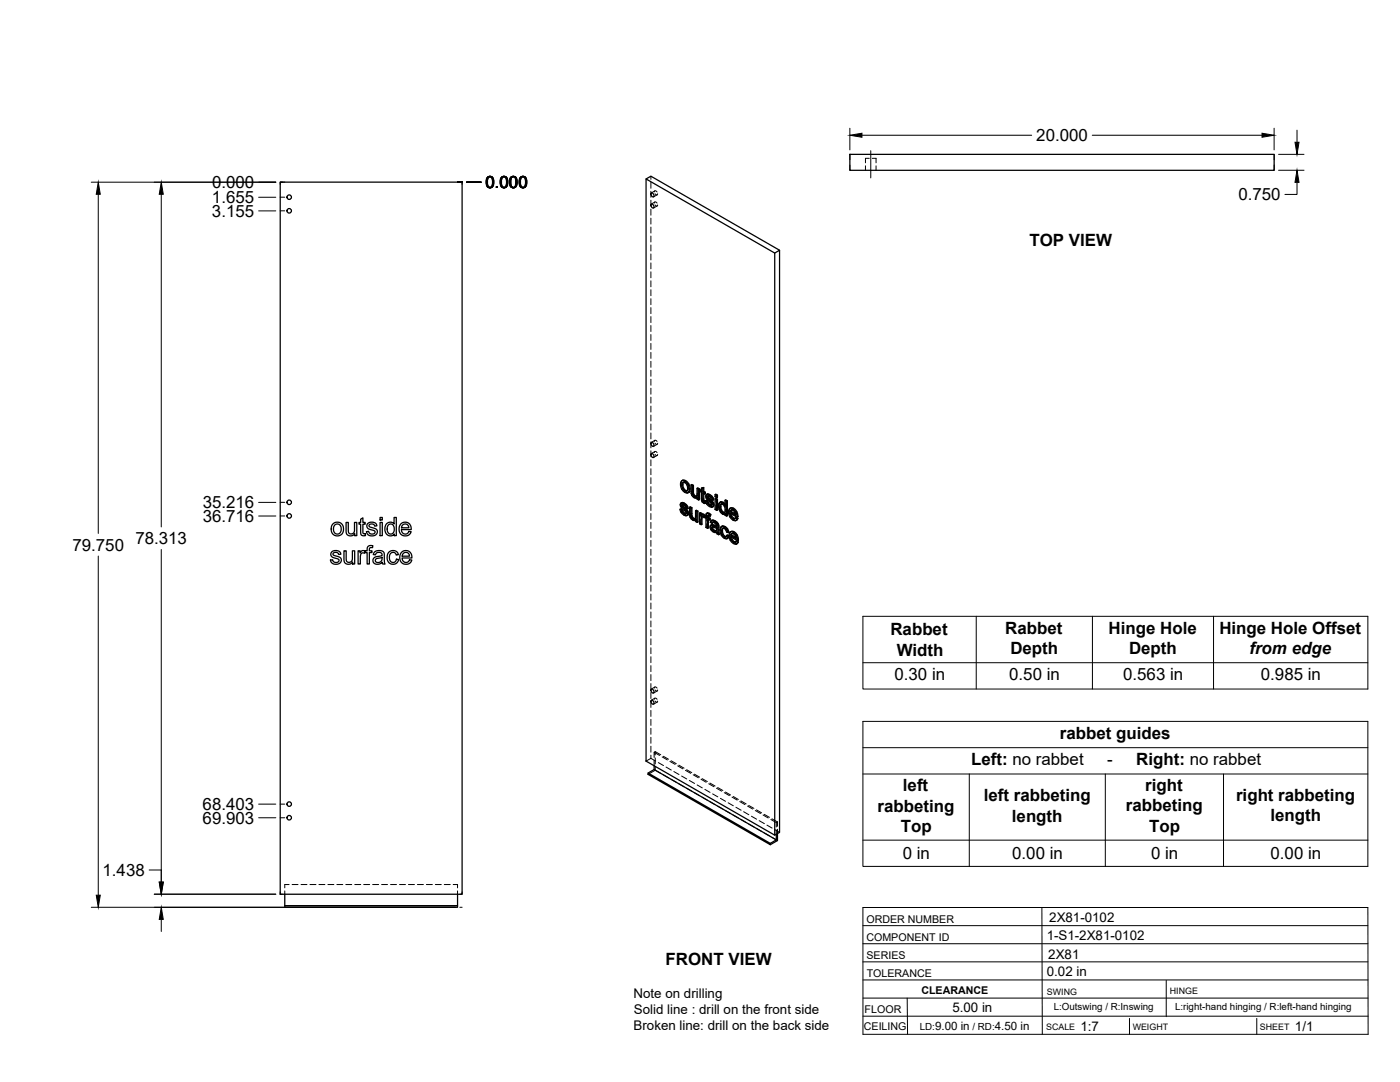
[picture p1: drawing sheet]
<svg xmlns="http://www.w3.org/2000/svg" width="559mm" height="432mm" viewBox="0 0 559 432" stroke-linecap="round" stroke-linejoin="round" font-family="sans-serif">
<!-- layer: Visible -->
<g fill="none" stroke="#000" stroke-width=".51">
<path d="M111.8 72.7h72.6v284.2h-72.6zM257.9 71.4l51.3 29.6v232.3l-51.3-29.6zM257.9 71.4l1.9-1.1 51.3 29.6M260 77a.93 .93 0 0 1 .9 .6 .93 .93 0 0 1-.2 1l-.9-.9zM339.2 61.6h169.4v6.4h-169.4zM260 81.4a.93 .93 0 0 1 .9 .6 .93 .93 0 0 1-.2 1l-.9-.8zM309.2 101l1.9-1.1v232.3l-1.9 1.1M260 176.6a.93 .93 0 0 1 .9 .5 .93 .93 0 0 1-.2 1.1l-.9-.9zM260 181a.93 .93 0 0 1 .9 .6 .93 .93 0 0 1-.2 1l-.9-.9zM272.2 191.8l.7-.2 .8 .2zM272.2 191.8l-.5 .6-.1 .9 .5 1.9 1.5 1.4 .8 .1 .5-.3M272.3 193.6l.3 1.4"/>
<path d="M272.6 195l.3-.1 .8 .8-.3 .2zM272.8 192.5l-.2 .9M272.9 194.9l-.3-1.5-.3 .1 .2-.8 .5-.2 .9 .6 .5 1.4-.2 1.3-.8 .1M273.4 192l1 1a1.88 1.88 0 0 1 1 2M273.7 195.7l.5 .2M273.7 191.8l1.2 1.3M274.6 193.3l.5 1.9 .3-.2-.2 1.2M275.1 195.2l-.2 1.2 .3-.2-.6 .5M275.8 193.5l.7 .4 .3-.2v3.2M276.5 193.9v3.1l.3-.1 .3 .6M276.5 197.1l.3 .6 .3-.2 .4 .4M276.8 197.7l.4 .4h.9l-.4 .1"/>
<path d="M276.8 193.7l-.7-.4-.3 .2v2.9l.3 1.1 .8 1a.97 .97 0 0 0 1.4 .1v.6l.5 .4M277.2 198.1l.5 .1M278.2 194.9l.6 .4 .4-.2v4.3l-.4 .2v-4.3M278.3 198.6l-.3 .2M279.2 195.1l-.7-.4-.3 .2v2.6l-.5 .7M280 195.5l-.5 .1v.6l.5 .3v3.2l.6 .9 .7 .4 .3-.2-.1-.7h-.6M280 194.8l.9-.2v1.5M280.6 194.8v1.5l.3-.2 .6 .3M280.6 196.3l.6 .3 .3-.2v.6l-.3 .2v-.6M280.6 199.7l.7 .2M280.7 200l.8 .1M280.9 194.6l-.9 .2v1.1l-.5-.3"/>
<path d="M280.9 197v2.6M281.2 197.2l-.6-.4v2.8l.4 .2M281.6 199.8l.6 .3M282.1 197.3l.7-.1 .6 .2M282.3 198.3l.6 .4M282.4 198.6l.2 .3a1.23 1.23 0 0 1 1.4 .8l.4 .4M282.4 197.1l-.4 .3M282.5 197.4h.9l.7 .6M282.5 199.9l-.9-.1 .7 1.6 1.3 .9 .9-.1M282.6 198.9l1.5 1.4 .3-.2 .4 .6M282.6 198v.1M282.7 198.4l-.4-.3 1 .3 .6 1 .6 .2"/>
<path d="M282.8 197.2l-.9 .3-.2 .9 .5 .9 1.7 1.7-.1 .7M283 197.6l.8 .6 .3-.2 .5 .6M283.8 198.2l.5 .6 .3-.2 .2 .9-.3 .1-.2-.8M285.4 199l.3-.1 .7 .3-.4 .2zM285.4 197.4l.3-.2 .7 .4-.4 .2zM285.4 199v4.3l.6 .4M285.4 197.4v.8l.6 .4M286.4 199.2v4.3l-.4 .2v-4.3M286.4 197.6v.8l-.4 .2v-.8M289.4 199.7l.6 .3 .3-.1v5.9l-.3 .2v-6M290.3 199.9l-.6-.4-.3 .2v2.1l-.5-.7M133 209l1.4-.6 1.8 .5 .8 1.3-.1 2.1-1 1.3-1.9 .2-1.1-.6-.7-1.8a2.86 2.86 0 0 1 .8-2.4z"/>
<path d="M133.5 209.6l1.3-.5 1.2 .9 .1 1.8-.8 1.2h-1.3l-.6-.6-.3-1.7zM137.3 219.8h.9v3.8a1.32 1.32 0 0 0 1.7 .7 1.32 1.32 0 0 0 .8-1.7v-2.8h.9v5.3h-.8v-.8a1.87 1.87 0 0 1-2.3 .9 1.87 1.87 0 0 1-1.2-2.1zM138.1 208.5h.9l.1 3.8a1.31 1.31 0 0 0 1.7 .7 1.31 1.31 0 0 0 .7-1.7v-2.8h.9v5.3h-.8v-.8a1.87 1.87 0 0 1-2.2 .8 1.87 1.87 0 0 1-1.3-2zM142.9 219.8h.8v.8a1.27 1.27 0 0 1 2.1-.6l.7-.2 .1-.9a1.5 1.5 0 0 1 2.2-1.1l-.1 .8a.82 .82 0 0 0-.9-.1 .82 .82 0 0 0-.4 .8v.5h1.1v.7h-1.1v4.6h-.9v-4.6h-.7v-.4l-.3 .7-.9-.2-.5 .5-.3 4h-.9zM144 207.2l.8-.5v1.8h1v.7h-1v3.3l.3 .4 .7 .1 .1 .7h-1.3l-.5-.4-.1-4.1h-.7v-.7h.7zM146.7 209l1.4-.6a1.81 1.81 0 0 1 2.3 1.4l-.8 .2a1.19 1.19 0 0 0-1.2-.9 1.19 1.19 0 0 0-1.1 .8l.5 .5 2 .6a1.64 1.64 0 0 1 .6 2.1 1.64 1.64 0 0 1-2.1 .8l-1.4-.5-.6-1.2 .9-.2 .2 .7 .6 .4 1.4-.2a.83 .83 0 0 0 .2-1.1 .83 .83 0 0 0-1.1-.3l-1-.3a1.38 1.38 0 0 1-.8-2.2zM151.7 208.5h.9v5.3h-.9zM151.7 206.5h.9v1h-.9zM154.2 209.1l1.2-.7a1.81 1.81 0 0 1 1.9 .7v-2.6h.9v7.3h-.8v-.7a2.16 2.16 0 0 1-2.7 .5 2.16 2.16 0 0 1-1.1-2.5zM154.9 209.6l.5-.4 .8-.1 1 .9 .1 1.8-.8 1.2h-1l-.8-.8-.1-1.6zM160 209.1l1-.6h1.5l1 .6 .6 1.2v1h-3.9l.3 1.1 .7 .6a1.44 1.44 0 0 0 2-.9l.9 .1-.7 1.1-.8 .5h-1.6l-1-.6-.5-.8-.2-1.2 .1-1.1zM160.7 209.5l.6-.3h1.1l.5 .5 .3 .9h-2.9z"/>
<path d="M271.4 203.2l.6 .3M271.9 200.7l.7-.1 .6 .2M272 203.5l.4-.2 .2 .9-.3 .1zM272.1 201.7l.7 .4M272.2 202l.2 .3 .4-.2 1.5 1.4M272.2 200.6l-.4 .2M272.3 204.3l.7 .6h.8M272.3 200.8h.9l.8 .6M272.4 203.3l-1-.1 .5 1.4 1.5 1.1 .9-.1M272.4 202.3l1.5 1.4 .4-.2 .4 .7M272.5 201.4l-.1 .1M272.5 201.8l-.3-.3 1 .3 .5 1 .7 .3"/>
<path d="M272.6 204.2l.7 .6M272.6 200.6l-.9 .3-.2 .8 .4 .9 1.9 1.8-.2 .7M272.9 201l.7 .6 .4-.2 .5 .7M273 204.9l.6 .2M273.6 201.6l.5 .6 .4-.1 .2 .8-.3 .2-.3-.9M273.7 205.1h-.1M273.9 203.7l.4 .6 .4-.1 .1 .7M274.3 204.3l.2 .7 .3-.1-.2 .5M274.5 205l-.2 .6 .3-.2-.4 .4M275.2 202.4l.7 .4 .3-.2v3.2M275.9 202.8v3.1l.3-.1 .3 .6M275.9 206l.3 .6 .3-.2 .4 .4"/>
<path d="M276.2 206.6l.4 .4h.9M276.2 202.6l-.7-.4-.3 .2v3l.3 1.2 .8 .8a.97 .97 0 0 0 1.4 .1M276.6 207l.6 .2M277.5 207l-.3 .2M277.6 203.8l.6 .4 .4-.2v4.3l-.4 .2v-4.3M277.7 207.5v.7l.5 .3M277.7 207.5l-.2 .2M278.6 204l-.7-.4-.3 .2v2.7l-.4 .7M279.2 204.7l.6 .4 .3-.2v.5l.4-.2M279.8 205.1v.6l.7-.5 .4 .1M280 206.4l.2 2.8-.3 .2v-2.2M280.1 204.9l-.6-.3-.3 .1v4.3l.7 .4"/>
<path d="M280.2 205.3h.7l.6 .4M280.3 206.1v.1M280.6 205.4l.6 .5M281 206.6l-.8-.5-.2 .3 .3-.2-.1 .8M281.2 200.3l.1 .7M281.2 206.4l.6 .4v3.7l.6 .4M281.2 206.4v-.3l-.2 .5M281.2 206.5l-.2 .1M282.2 204.9h.9l.6 .4M282.2 200.1l.3-.2 .3 .8-.3 .2zM282.4 206.6l.7 .4 .3-.2v.6l-.3 .1v-.5M282.5 204.7l-.5 .2"/>
<path d="M282.5 200.9l.6 .6h.9M282.7 207.3v3.4l-.3 .2v-3.8l.7 .4M282.7 205.7v.7M282.8 205.1l.6 .4 .3-.2-.4 .8 .1-.6M282.8 200.7l.7 .7M283.1 204.9l-.6-.2-.5 .2-.2 1.3-.6-.3 .6-.1M283.2 201.5l.6 .2M283.3 206.1a.45 .45 0 0 0-.5-.5 .45 .45 0 0 0-.4 .6v.4l.3-.2 .7 .4M283.8 209.6l.8-.2 1.4 .5M283.9 201.7h-.1M284.1 210.7l.2 .6 .3-.2 .5 .5M284.1 200.3l.4 .6 .3-.2 .2 .8"/>
<path d="M284.2 210.4l-.1 .3 .3-.2 .2 .6M284.2 209.4l-.5 .2M284.3 211.3l.5 .5h1h-1M284.3 210.3l-.1 .1M284.4 207.7l.8 .4 .3-.2 .8 .6M284.4 210.3l.6 .2a.79 .79 0 0 1 .9 .2 .79 .79 0 0 1 0 1l-.4 .3M284.4 210.3l-.2 .1M284.4 210.3v.2M284.5 200.9l.2 .7 .3-.1-.2 .5M284.5 208.4l-.4 .5 .2-.4 .5-.1 1.1 1a.48 .48 0 0 1 0 .8 .48 .48 0 0 1-.7-.3l-.9-.3M284.6 209.4l-1 .3-.2 1 .6 1 1.2 .8a.64 .64 0 0 1 1 .5l.6 .4M284.7 201.6l-.2 .6 .3-.2-.5 .4"/>
<path d="M284.7 207.6l-.8 .2M285.2 208.1l.8 .5 .3-.1 .4 .5M285.5 207.9l-.8-.3-.9 .3-.3 .5 .6 .5M286 208.6l.4 .6 .3-.2 .2 .7M286.4 209.2l.2 .6 .3-.1 .1 2.9M286.6 209.8l.1 3 .3-.2 .1 .6-.3 .2-.1-.6M287.4 202.4l.3 1.4M287.5 200.4h1.2l.6 .6M287.7 201.3h.7l.7 .8 .3 1.3-.3 1.2M287.7 201.3l-.3 1.1 .3-.2 .4 1.4M287.7 203.8l.4-.2 .7 .8-.4 .2zM287.8 201.2l-.1 .1"/>
<path d="M287.8 200.3l-.5 .2M288 201.1l-.3 1.1M288.1 212l.3 1.4 .3-.2 .7 .8M288.2 210.1l.9 .2 .3-.2 1 1M288.4 213.4l.7 .8h.8M288.4 200.6l.5 .5h.5M288.4 204.6h.7M288.5 209.9l-.6 .3M288.6 210.8l-.2 1M288.7 200.4l-.8-.2-.8 .4-.3 2.1 1 2 1 .6 .6-.2v.5l.6 .4M288.8 204.4l.4 .1M289.1 210.3l.8 .6a1.42 1.42 0 0 1 1 1.5l-.3 .1-.5-1.3"/>
<path d="M289.4 205.1l-.2 .2M289.4 210.1l-.9-.2-.8 .4-.3 1.9 .5 1.3 .6 .9 .9 .5 .7 .1M290 213.7l.7 .4M290.6 212.5l-.6-.2-.7-1.3-.9-.2-.3 1.2 .3-.2 .3 1.4M290.7 214.1l.3-.1-.3 .6-.6 .4zM291 214l-.7-.5-.6 .8-.6-.1M291.3 202.9h.9a1.89 1.89 0 0 1 1.9 1.2M291.5 204.3l2 1.2-.3-1.1-.9-.9-.6 .1-.2 .7 .3-.2 1.7 1M291.5 212.3l.8-.1a2.05 2.05 0 0 1 2 1.3M291.7 213.6l2.1 1.2-.5-1.3-.9-.6-.6 .2-.1 .5 .3-.2 1.7 1M291.8 206.1l.8 .8h.8M291.8 205l.3 .9"/>
<path d="M292 203.5l-.2 .6M292 215.5l.8 .8h.8M292 214.4l.3 .9M292.2 212.9l-.2 .5M292.5 203l1 1a1.83 1.83 0 0 1 1 1.8v.3M292.6 206.9l.6 .2M292.7 212.4l1 1a1.83 1.83 0 0 1 1 1.8v.2M292.8 216.3l.5 .2M292.8 202.8l-.8-.2-1 .7-.2 1.3 .3 1.2 .8 1.3 1.2 .7h.6l.8-.9M293 212.2l-.8-.2-1 .5-.2 1.2 .2 1.4 .7 1.1 1.3 .9h.8l.7-.8M293.3 207l-.1 .1M293.5 216.4l-.2 .1"/>
<path d="M293.5 206.6l.7 .5M293.7 204.3l.5 1.9 .3-.1-.3 .1M293.7 216l.7 .5M293.9 213.7l.5 1.9 .3-.2-.3 .2M294.2 206.4l-2.8-1.6 .4 1.3 .3-.2 .8 .9M294.4 215.8l-2.8-1.6 .4 1.3 .3-.2 .8 .8M294.5 206.9l-.7 .8M294.5 206.9l-.6-.5-.7 .7M294.7 216.3l-.7 .8M294.7 216.3l-.7-.5-.7 .7M132.5 220.2l1.3-.5a1.81 1.81 0 0 1 2.3 1.5l-.9 .1a1.19 1.19 0 0 0-1.1-.9 1.19 1.19 0 0 0-1.2 .8l3.1 1.5a1.91 1.91 0 0 1-.5 2.2 1.91 1.91 0 0 1-2.3 .2l-1-.7-.3-.9 .9-.1 .2 .6 .6 .4 1.4-.2a.75 .75 0 0 0 .3-.9 .75 .75 0 0 0-.9-.4l-1.3-.4a1.36 1.36 0 0 1-1-.9 1.36 1.36 0 0 1 .4-1.4zM149.4 220.4l1.7-.7 1.3 .1 .7 .5 .6 4.8h-.9l-.2-.7-1.2 .7h-1.3l-.8-.3-.4-.7a1.76 1.76 0 0 1 2-2l.6-.1a.78 .78 0 0 0 1-.8 .78 .78 0 0 0-1-.7h-.5a1.1 1.1 0 0 0-1.1 .9l-.9-.1z"/>
<path d="M150 223.2l2.5-.8a1.61 1.61 0 0 1-.7 1.8 1.61 1.61 0 0 1-1.9-.1zM155.2 220.4l1.1-.6 1.5 .1 .9 .6 .3 .9-.9 .1a1.43 1.43 0 0 0-1.8-.9 1.43 1.43 0 0 0-.9 1.8l.2 1.1 .7 .8h1.2l.7-1.1 .9 .1-.5 1.1a2.48 2.48 0 0 1-3.2 .3 2.48 2.48 0 0 1-.8-3.2zM160.3 220.4l1-.6h1.4l1 .6 .6 1 .1 1.3h-3.9l.3 1 .7 .7a1.43 1.43 0 0 0 1.9-1l1 .1-.5 1-.9 .5-1.8 .1-1-.6-.5-.8-.1-1.2 .1-1.2zM161 220.9l.6-.4 1 .1 .7 .6 .2 .8h-3zM260 275a.93 .93 0 0 1 .9 .6 .93 .93 0 0 1-.2 1l-.9-.9zM260 279.5a.93 .93 0 0 1 .9 .5 .93 .93 0 0 1-.2 1.1l-.9-.9zM261.1 305.6v1.5l-2.4 1.4v.5l48.7 28.1v-.5l-48.7-28.1M261.1 307.1l48.8 28.1-2.5 1.4M309.9 332.9v2.3M310.3 332.7v2.7l-2.9 1.7M113.7 356.9v5.2h68.9v-.7h-68.9M182.6 356.9v4.5"/>
<circle cx="115.4" cy="78.7" r=".9"/>
<circle cx="115.4" cy="84.1" r=".9"/>
<circle cx="115.4" cy="205.9" r=".9"/>
<circle cx="115.4" cy="200.5" r=".9"/>
<circle cx="115.4" cy="320.9" r=".9"/>
<circle cx="115.4" cy="326.3" r=".9"/>
</g>
<!-- layer: Hidden -->
<g fill="none" stroke="#000" stroke-width=".4">
<path d="M259.8 70.3v1.3M259.8 72.8v2.3M259.8 76.3v2.4M259.8 79.9v2.4M261.2 76.6l.4-.5 .7 .5M261.4 76.2l-1.5 .8M261.5 77.3l.6 .5 .4-.5M262.3 77.7l-1.4 .9M345.4 66.2v1.8M347 63.2h-1.6v1.8M348.1 63.2h1.6v1.8M349.7 66.2v1.8"/>
<path d="M259.8 83.5v2.4M259.8 87.1v2.3M259.8 90.6v2.4M259.8 94.2v2.4M259.8 97.8v2.4M261.2 81l.4-.4 .7 .5M261.4 80.6l-1.5 .8M261.5 81.7l.6 .5 .4-.4M262.3 82.2l-1.4 .8M259.8 101.3v2.4M259.8 104.9v2.4M259.8 108.5v2.4"/>
<path d="M259.8 112.1v2.3M259.8 115.6v2.4M259.8 119.2v2.4M259.8 122.8v2.4M259.8 126.3v2.4M259.8 129.9v2.4M259.8 133.5v2.4M259.8 137.1v2.3M259.8 140.6v2.4M259.8 144.2v2.4M259.8 147.8v2.4M259.8 151.3v2.4"/>
<path d="M259.8 154.9v2.4M259.8 158.5v2.4M259.8 162.1v2.3M259.8 165.6v2.4M259.8 169.2v2.4M259.8 172.8v2.4M259.8 176.4v2.3M259.8 179.9v2.4M261.2 176.1l.4-.4 .7 .5M261.4 175.7l-1.5 .9M261.5 176.8l.7 .6 .3-.5M262.3 177.3l-1.4 .8"/>
<path d="M259.8 183.5v2.4M259.8 187.1v2.3M259.8 190.6v2.4M259.8 194.2v2.4M259.8 197.8v2.4M261.2 180.6l.4-.5 .7 .5M261.4 180.2l-1.5 .8M261.5 181.3l.6 .5 .4-.5M262.3 181.8l-1.4 .8M271.9 193.1l.5 1.9-.3 .2M272.4 195l1.3 1.3-.3 .2M272.5 191.6l-.4 .6-.2 .9-.3 .2"/>
<path d="M272.8 192.5l-.2 .1M272.9 192.4h.8l-.3 .2M273.7 192.4l.8 .9-.3 .2M273.7 196.3l.9 .3-.3 .1M274.5 195.7l-.3 .2M274.5 193.3l.3 1.4-.4 .2M274.8 194.7l-.1 .7-.5 .5M274.9 196.5l-.3 .1M276.1 193.3l.1 3.4-.3 .2M276.2 196.7l.2 .7-.3 .1M276.4 197.4l.4 .6-.3 .1M276.8 198l.6 .5-.3 .1"/>
<path d="M277.4 198.5l.7 .2 .5-.3-.3 .2M278.1 198.1h.1M278.3 198l-.4 .2M278.4 198.6h-.1M278.4 197.8l-.3 .3M278.5 194.7v2.8l-.4 .5M278.6 198.4v.7l-.3 .1M278.6 199.1l.6 .3M279.8 196l.5 .3-.3 .2M279.8 195.4v.6l-.3 .2M280 195.5l.3 .2M280.3 196.3l.1 3.3-.4 .2"/>
<path d="M280.3 194.6v1.1l-.3 .2M280.4 199.6l.2 .5-.3 .2M280.6 196.8l.3-.2v.4M280.9 196.6l.6 .4M281.9 199.7l.5 1.3-.3 .1M282 197.8l.1 .7-.3 .2M282.1 197.4l-.4 .6M282.1 198.5l.5 .6-.4 .2M282.3 197.2l-.5 .4M282.5 198l.3-.2-.2 .2M282.6 199.1l1.5 1.6-.3 .2M282.7 197.9l-.3 .1"/>
<path d="M282.8 197.8l.6 .2-.3 .2M283.4 198l.6 .5-.3 .2M284 198.5l.2 .7-.3 .2M284.2 199.2l.6 .3M285.7 197.2v.9l-.3 .1M285.7 198.9v1.5M285.7 198.1l.7 .3M289.7 199.5v2.1l-.3 .2M259.8 201.4v2.3M259.8 204.9v2.4M259.8 208.5v2.4M259.8 212.1v2.4"/>
<path d="M259.8 215.6v2.4M259.8 219.2v2.4M271.7 203.1l.5 1.3-.3 .2M271.8 201.3l.2 .6-.3 .2M271.9 200.8l-.4 .6M272 201.9l.4 .6-.3 .2M272.1 200.6l-.5 .4M272.2 204.4l1.1 1-.3 .1M272.3 201.4l.3-.2-.1 .2M272.4 202.5l1.6 1.6-.3 .2M272.6 201.3l-.4 .1M272.6 201.2l.6 .2-.3 .2"/>
<path d="M273.2 201.4l.6 .6-.3 .1M273.3 205.4l.8 .2-.3 .2M273.8 204.9h.2M273.8 202l.3 .6-.4 .2M274 204.1l.2 .5-.3 .1M274 204.9l-.3 .2 .3-.2M274.1 202.6l.6 .3M274.2 204.6l-.2 .3M274.5 205.6h-.4M275.5 202.2l.1 3.4-.3 .2M275.6 205.6l.2 .7-.3 .2M275.8 206.3l.4 .6-.3 .2"/>
<path d="M276.2 206.9l.6 .5-.3 .2M276.8 207.4l.7 .2 .5-.3-.2 .2M277.5 207h.1M277.7 206.9l-.4 .2M277.8 206.7l-.3 .3M277.9 203.6v2.8l-.4 .5M278 207.3v.7l-.3 .2M278 208l.6 .3M279.5 207.3v1.6l-.3 .1M279.5 208.9l.7 .3M279.5 204.6v1.5M280.1 206.1l.8-.1-.3 .2"/>
<path d="M280.1 205.4v.1M280.3 206.1l.2-.2-.3 .2M280.4 205.2l-.6 .5M280.6 200.1l.5 .5-.3 .1M280.9 206l.4 .4M281.1 200.6l.5 .2M281.2 206.1l.3-.2-.2 .5M281.5 205.7v.1M281.5 206.3l.6 .3-.3 .2M281.5 205.9l-.2 .5M281.5 205.7l-.3 .3M281.8 205.8l.3 .2"/>
<path d="M282.1 209v1.3l-.3 .2M282.1 210.3l.6 .4M282.1 206.6v1.3M282.2 205l-.1 1-.3 .2M282.3 204.7l-.5 .4M282.4 201l1.1 1-.3 .1M282.4 207.1l.3-.2v.4M282.5 205.7h.2M282.7 206.9l.7 .5M282.8 205.5l.5 .1-.4 .2M283.3 205.6l.3 .3M283.5 202l.8 .2-.3 .2"/>
<path d="M283.7 210.1l.4 1.1-.4 .2M283.8 208.2l.6 .5M283.8 209.6l-.4 .7M284 201.5h.1M284 209.4l-.5 .4M284.1 211.2l.9 .9-.3 .2M284.1 207.7l-.6 .7M284.1 200.7l.2 .5-.3 .1M284.2 201.5l-.3 .2 .2-.2M284.2 207.6l-.4 .3M284.3 201.2l-.2 .3M284.4 208.4l.4-.2-.3 .2"/>
<path d="M284.5 210.2l.2-.1zM284.5 210.2l-.2 .1M284.6 210.1l-.4 .2M284.6 202.2h-.3M284.7 210.1l1.6 .5-.3 .2M284.8 208.2l.6 .2-.3 .2M285 212.1l.7 .2-.3 .2M285.4 208.4l.7 .7-.3 .2M285.7 212.3l.7-.1-.4 .2M285.7 201.6v1.6l-.3 .1M285.7 203.2l.7 .3M286 209.9l.3 .1"/>
<path d="M286 211.7l-.3 .2M286.1 209.1l.2 .7-.3 .2M286.2 211.5l-.4 .3M286.3 210.6l-.1 .9-.3 .2M286.3 209.8l-.3 .4M286.4 212.2l.1 .7-.3 .1M286.5 212.9l.6 .3M287.1 201.8l.2 1.3-.3 .2M287.3 200.7l-.2 1.1-.3 .2M287.3 203.1l.6 1.1-.3 .2M287.6 200.3l-.6 .6M287.7 211.4l.5 1.9-.3 .2"/>
<path d="M287.9 204.2l.8 .8-.3 .1M287.9 210.3l-.2 1.1-.3 .2M288 201.1h.7l-.3 .2M288 201.1l-.2 .1M288 201.1h.1M288.1 201l-.3 .2M288.2 213.3l1.2 1.3-.3 .2M288.2 210l-.6 .5M288.6 210.8l-.2 .1M288.7 210.7l.8 .1-.4 .1M288.7 205l.6 .1 .4-.2-.3 .2M288.7 201.1l.8 .8-.4 .2"/>
<path d="M289.4 201.1l.3 .5M289.4 214.6l1 .2M289.5 210.8l.5 .5-.3 .2M289.5 201.9l.3 1.5-.4 .2M289.5 205.1h-.1M289.7 204.9v.6l-.3 .1M289.7 205.5l.6 .3M289.8 203.4l-.2 .7-.4 .4 .3-.1M290 211.3l.3 .8-.3 .2M290 214.1l-.1 .1M290.3 212.1l.6 .3M290.3 213.5l-.6 .8"/>
<path d="M291.1 204.1l.5 1.9-.3 .2M291.3 213.5l.5 1.9-.3 .2M291.4 204.8l.4-.1v.3M291.6 206l1.3 1.4-.3 .1M291.6 202.7l-.8 1.6M291.6 214.2l.4-.2v.4M291.8 204.7l2.7 1.5M291.8 215.4l1.3 1.3-.3 .2M291.8 212.1l-.5 1.4-.3 .2M292 214l2.7 1.6M292 203.5l-.2 .1M292.1 203.4l.7 .1-.3 .1"/>
<path d="M292.2 212.9h-.2M292.3 212.7l.8 .1-.4 .2M292.8 203.5l.8 .8-.3 .2M292.9 207.4l1 .2-.3 .2M293.1 212.8l.7 .9-.3 .2M293.1 216.7l1 .3-.3 .2M293.5 206.9h-.1M293.5 206.9l-.2 .1M293.5 205.1l.4 .2M293.6 206.8l-.4 .2M293.6 204.3l.3 1-.4 .2M293.7 216.3h-.1"/>
<path d="M293.7 216.3l-.2 .1M293.7 214.4l.4 .3M293.8 216.2l-.4 .2M293.8 213.7l.3 1-.3 .1M293.9 206.4l-.4 .5M294 215.8l-.3 .5M294.1 207.5l-.2 .1M294.3 216.9l-.2 .1M259.8 222.8v2.4M259.8 226.4v2.3M259.8 229.9v2.4M259.8 233.5v2.4"/>
<path d="M259.8 237.1v2.4M259.8 240.6v2.4M259.8 244.2v2.4M259.8 247.8v2.4M259.8 251.4v2.3M259.8 254.9v2.4M259.8 258.5v2.4M259.8 262.1v2.4M259.8 265.6v2.4M259.8 269.2v2.4M259.8 272.8v2.4M259.8 276.4v2.3"/>
<path d="M259.8 280v2.3M261.2 274.6l.4-.5 .7 .5M261.2 279l.4-.4 .7 .5M261.4 274.2l-1.5 .8M261.4 278.6l-1.5 .9M261.5 275.3l.7 .5 .3-.5M261.5 279.8l.6 .4 .4-.4M262.3 275.8l-1.4 .8M259.8 283.5v2.4M259.8 287.1v2.4M259.8 290.7v2.3M259.8 294.2v2.4"/>
<path d="M259.8 297.8v2.4M261.5 300l2.2 1.2M262.3 280.2l-1.4 .8M259.8 301.4v1.2M259.8 302.6l-1.9 1.1M259.8 302.6l1.9 1.1M261.1 303.5v2.1M261.1 300.2l2.2 1.3M261.5 301.3v-1.3l-.4 .2v2.1M261.5 307.4l-2.8 1.6M261.5 302.5v2.4M261.5 306v1.4"/>
<path d="M261.5 307.4l2.2 1.2M262.8 304.3l2 1.2M264.3 302.1l2.1 1.2M264.8 301.8l2 1.2M264.8 309.2l2 1.2M265.9 306.1l2 1.2M267.4 303.9l2.1 1.2M267.9 303.6l2 1.2M267.9 311l2 1.2M269 307.9l2 1.2M270.5 305.6l2.1 1.2M271 305.4l2 1.2"/>
<path d="M271 312.8l2 1.2M272.1 309.7l2 1.2M273.6 307.4l2.1 1.2M274.1 307.2l2 1.2M274.1 314.6l2 1.2M275.1 311.5l2.1 1.2M276.7 309.2l2.1 1.2M277.2 308.9l2 1.2M277.2 316.4l2 1.1M278.3 313.2l2 1.2M279.8 311l2.1 1.2M280.2 310.7l2.1 1.2"/>
<path d="M280.2 318.1l2.1 1.2M281.3 315l2.1 1.2M282.9 312.8l2.1 1.2M283.4 312.5l2 1.2M283.4 319.9l2 1.2M284.4 316.8l2.1 1.2M286 314.6l2.1 1.1M286.4 314.3l2.1 1.2M287.5 318.6l2.1 1.2M289.1 316.3l2 1.2M289.5 316.1l2.1 1.2M292.2 318.1l2.1 1.2"/>
<path d="M292.7 317.9l2 1.1M295.3 319.9l2 1.2M295.7 319.6l2.1 1.2M286.4 321.7l2.1 1.2M289.5 323.5l2.1 1.2M290.6 320.4l2.1 1.2M292.7 325.3l2 1.2M293.7 322.2l2.1 1.1M295.7 327l2.1 1.3M296.8 323.9l2.1 1.2M298.4 321.7l2 1.2M298.8 321.4l2.1 1.2"/>
<path d="M298.8 328.8l2.1 1.2M299.9 325.7l2.1 1.2M301.5 323.5l2.1 1.2M301.9 323.2l2.1 1.2M301.9 330.6l2.1 1.2M303 327.5l2.1 1.2M304.6 325.2l2 1.2M305 325l2.1 1.2M305 332.4l2.1 1.2M306.1 329.3l2.1 1.2M307.7 327l2.2 1.3 .4-.3M308.1 326.8l2.2 1.2"/>
<path d="M308.1 334.2l2.2 1.2M309.2 331.1l1.9 1.1M309.9 328.3v1.7M309.9 331.2v1.7M310.3 328v1.8M310.3 330.9v1.8M113.7 355.5v1.4M115.4 353h-1.7v1.3M116.6 353h2.4M120.2 353h2.3M123.7 353h2.4M127.3 353h2.4"/>
<path d="M130.9 353h2.4M134.5 353h2.3M138 353h2.4M141.6 353h2.4M145.2 353h2.4M148.7 353h2.4M152.3 353h2.4M155.9 353h2.4M159.5 353h2.3M163 353h2.4M166.6 353h2.4M170.2 353h2.4"/>
<path d="M173.8 353h2.3M177.3 353h2.4M180.9 353h1.7v1.3M182.6 355.5v1.4"/>
</g>
<!-- layer: Reference -->
<g fill="none" stroke="#000" stroke-width=".4">
<path d="M111.8 72.7h1.9M111.8 78.7h1.9M112.8 72.7h-1v.9M182.6 72.7h1.8M183.5 72.7h.9v.9M339.2 61.6v2.1M339.2 65.8v2.2M508.6 61.6v2.1M508.6 65.8v2.2M111.8 84.1h1.9M111.8 200.5h1.9M111.8 205.9h1.9"/>
<path d="M111.8 320.9h1.9M111.8 326.3h1.9M111.8 356v.9h1M184.4 356v.9h-.9M183.5 362.1h.9"/>
</g>
<!-- layer: Hidden Narrow -->
<path d="M276.1 196l-.3 .2M278.5 197l-.3 .2M280.3 198.8l-.3 .1M273.3 203.5l-.3 .1M275.5 204.9l-.3 .2M277.9 205.9l-.3 .2M282.1 205.6l-.3 .1M283.5 200l-.3 .2M285.3 210.3l-.3 .2M286.3 210.9l-.3 .1" fill="none" stroke="#000" stroke-width=".4"/>
<!-- layer: Visible Narrow -->
<path d="M276.8 196.1l-.3 .2M280.9 199.2l-.3 .1M283.5 199.2l-.3 .2M273.3 202.6l-.3 .2M276.2 205l-.3 .2M282.7 206l-.3 .2M285.2 209.6l-.3 .2M287 210.3l-.4 .2M287 211.3l-.4 .2" fill="none" stroke="#000" stroke-width=".4"/>
<!-- layer: Titleblock -->
<path d="M344.4 362.2h201.6l.1 50.6h-201.7zM344.4 376.6h201.6M344.4 369.4h201.6M415.9 362.2l.1 50.6M344.4 383.9h201.6M344.4 398.3h201.6M344.4 391.1h201.6M362.1 398.3l.1 14.4M465.5 391.3v14.4M344.4 405.5h201.7M450.8 406.4v6.4M501.6 406.4v6.4" fill="none" stroke="#000" stroke-width=".4"/>
<!-- layer: Custom Tables -->
<path d="M344.4 246h201.6v29h-201.6zM389.7 246v29M436 246v29M484.4 246v29M344.4 264.5h201.6M344.4 287.9h201.6v57.9h-201.6zM344.4 298.4h201.6M344.4 308.9h201.6M386.9 308.9v36.9M441.2 308.9v36.9M488.4 308.9v36.9M344.4 335.3h201.6" fill="none" stroke="#000" stroke-width=".4"/>
<!-- layer: FD_Dimensions -->
<g fill="none" stroke="#000" stroke-width=".4">
<path d="M339.2 51.2v8.6M344 54h67.8M436 54h67.7M508.6 51.2v8.6M517.7 51.9v4.9M36.4 72.7h73.7M39.2 77.5v135.4M64.4 77.5v132.8M103.2 78.7h6.9M186.2 72.7h5.8M510.3 61.6h10.2M510.3 67.9h10.2"/>
<path d="M517.7 72.8v4.8h-4.8M103.2 84.2h6.9M64.4 219.3v132.7M103.2 200.5h6.9M103.2 205.9h6.9M39.2 221.9v135.4M103.2 320.9h6.9M103.2 326.3h6.9M59.5 347.2h4.9M61.6 356.8h48.5M36.4 362.1h145.4M64.4 366.9v4.8"/>
</g>
<path d="M339.2 54l4.8-.8v1.6zM503.7 53.2l4.9 .8-4.9 .8zM516.9 56.8h1.6l-.8 4.8zM39.2 72.7l.8 4.8h-1.6zM64.4 72.7l.8 4.8h-1.6zM517.7 67.9l.8 4.9h-1.6zM38.4 357.3h1.6l-.8 4.8zM63.6 352h1.6l-.8 4.8zM64.4 362.1l.8 4.8h-1.6z" fill="#000" stroke="#000" stroke-width=".4"/>
<!-- layer: Smart Centers -->
<path d="M347.6 60.1v10.9" fill="none" stroke="#000" stroke-width=".4"/>
<g font-size="6.7">
<text x="413.6" y="56.3">20.000</text>
<text x="84.6" y="75.1">0.000</text>
<text x="193.8" y="75.1">0.000</text>
<text x="84.6" y="81.1">1.655</text>
<text x="494.3" y="80">0.750</text>
<text x="84.6" y="86.5">3.155</text>
<text x="410.9" y="98.2">TOP VIEW</text>
<text x="80.9" y="202.9">35.216</text>
<text x="80.9" y="208.3">36.716</text>
<text x="28.9" y="219.8">79.750</text>
<text x="54" y="217.1">78.313</text>
<text x="355.4" y="253.6">Rabbet</text>
<text x="401.2" y="252.9">Rabbet</text>
<text x="442.5" y="252.9">Hinge Hole</text>
<text x="486.7" y="252.9">Hinge Hole Offset</text>
<text x="357.9" y="261.6">Width</text>
<text x="403.3" y="261">Depth</text>
<text x="450.6" y="261">Depth</text>
<text x="498.7" y="261">from edge</text>
<text x="357" y="271.4">0.30 in</text>
<text x="402.8" y="271.4">0.50 in</text>
<text x="448.3" y="271.4">0.563 in</text>
<text x="503.3" y="271.4">0.985 in</text>
<text x="423" y="294.8">rabbet guides</text>
<text x="387.6" y="305.4">Left: no rabbet</text>
<text x="441.9" y="305.4">-</text>
<text x="453.5" y="305.4">Right: no rabbet</text>
<text x="360.4" y="315.8">left</text>
<text x="457.1" y="315.8">right</text>
<text x="80.9" y="323.3">68.403</text>
<text x="350.3" y="323.9">rabbeting</text>
<text x="392.7" y="319.8">left rabbeting</text>
<text x="449.4" y="323.8">rabbeting</text>
<text x="493.4" y="319.8">right rabbeting</text>
<text x="80.9" y="328.7">69.903</text>
<text x="403.9" y="327.9">length</text>
<text x="507" y="327.8">length</text>
<text x="359.5" y="331.9">Top</text>
<text x="458.6" y="331.9">Top</text>
<text x="360.3" y="342.9">0 in</text>
<text x="404" y="342.9">0.00 in</text>
<text x="459.4" y="342.9">0 in</text>
<text x="507.1" y="342.9">0.00 in</text>
<text x="40.9" y="349.6">1.438</text>
<text x="265.7" y="385.2">FRONT VIEW</text>
</g>
<g font-size="5.3">
<text x="418.8" y="368">2X81-0102</text>
<text x="417.8" y="375.1">1-S1-2X81-0102</text>
<text x="418.4" y="382.5">2X81</text>
<text x="417.8" y="389.5">0.02 in</text>
<text x="252.9" y="398.4">Note on drilling</text>
<text x="253" y="404.9">Solid line : drill on the front side</text>
<text x="380.1" y="404">5.00 in</text>
<text x="252.9" y="411.2">Broken line: drill on the back side</text>
<text x="431.3" y="411.5">1:7</text>
<text x="516.9" y="411.5">1/1</text>
</g>
<g font-size="4.6">
<text x="373.2" y="411.2">9.00 in</text>
<text x="397" y="411.2">4.50 in</text>
</g>
<g font-size="4.3">
<text x="345.8" y="368.4">ORDER NUMBER</text>
<text x="345.8" y="375.5">COMPONENT ID</text>
<text x="345.8" y="382.7">SERIES</text>
<text x="345.9" y="389.9">TOLERANCE</text>
<text x="367.7" y="396.7">CLEARANCE</text>
<text x="345.1" y="404.3">FLOOR</text>
<text x="344.8" y="411.1">CEILING</text>
</g>
<g font-size="3.9">
<text x="420.6" y="403.1">L:Outswing / R:Inswing</text>
<text x="469" y="403.1">L:right-hand hinging / R:left-hand hinging</text>
<text x="367.1" y="411.2">LD:</text>
<text x="388.2" y="411.2">/ RD:</text>
</g>
<g font-size="3.5">
<text x="417.9" y="397">SWING</text>
<text x="466.9" y="396.9">HINGE</text>
<text x="417.5" y="410.9">SCALE</text>
<text x="452.1" y="410.9">WEIGHT</text>
<text x="502.9" y="410.9">SHEET</text>
</g>
</svg>
